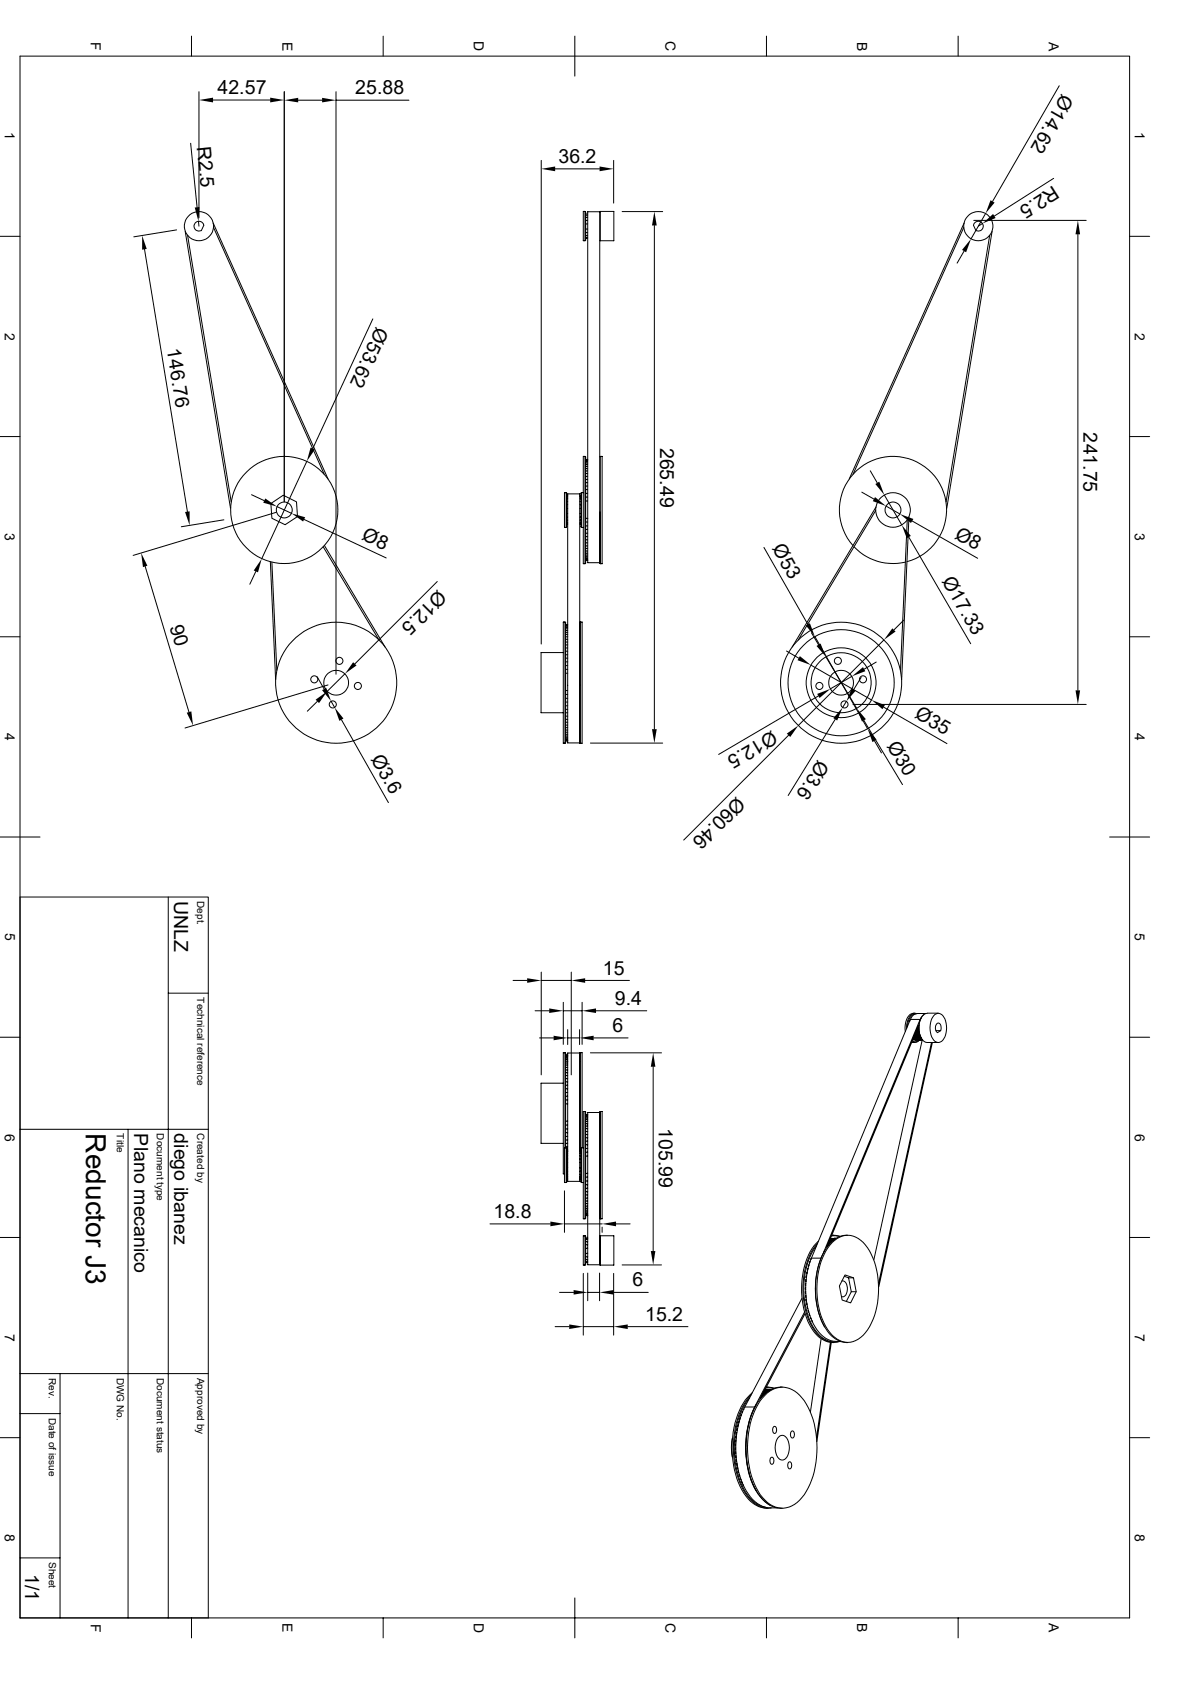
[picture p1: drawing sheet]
<svg xmlns="http://www.w3.org/2000/svg" width="297mm" height="420mm" viewBox="0 0 297 420" stroke-linecap="round" stroke-linejoin="round" font-family="sans-serif">
<g fill="none" stroke="#000" stroke-width=".25">
<path d="M5 14h276.9v390h-276.9zM47.8 9v5M95.6 9v5M143.5 9v10M191.3 9v5M239.1 9v5M47.6 35.8l1.6 16M49.7 22.9v31.5M53.2 25h14.2M71 22.9v102.4M74.4 25h6M83.9 22.9v145.5"/>
<path d="M83.9 25h18.2M264.4 21.4l-16.7 28.9M0 59h5M44.1 57.4l-10.7 1.7M46.2 57.8l11.3 69.1M46.8 58.8l10.9 66.5M48.7 55.7a1.22 1.22 0 0 1 1.3-.4 1.22 1.22 0 0 1 .8 .9l-.6 1.4a1.24 1.24 0 0 1-1.5-.3 1.24 1.24 0 0 1 0-1.6zM49.5 55.2l.2 1.3M53.2 55.7l28.7 63.9M53.3 56.8l27.6 61.6M135.1 40v120.8M138.6 42.2h11"/>
<path d="M146 52.8l.2 .2v7l-.2 .1M146 52.8v7.3M146 52.8h-.4v7.3h.4M146.2 53.4h.5zM146.2 59.5h.5M146.2 59.3h.5M146.2 58.8h.5M146.2 58.1h.5M146.2 57.2h.5M146.2 55.9h.5M146.2 55h.5M146.2 54.3h.5"/>
<path d="M146.2 53.7h.5M149.7 60l.1 .1M149.8 52.8v7.3M149.8 52.8h3.4v7.3h-3.4M149.8 52.8l-.1 .2M153.2 40v10.7M155.3 52.8h10.1M163.3 56.3v125.8M240.5 56.8l-27.6 61.6M240.6 55.7l-28.6 63.9M243 55h28.1M243.3 55.6a1.24 1.24 0 0 1 1.7-.1 1.24 1.24 0 0 1 .2 1.7 1.24 1.24 0 0 1-1.6 .4l-.6-1.4z"/>
<path d="M245.2 55.8l-1 .7M246 53.3l-3.6 6.3M247 58.8l-10.9 66.5M247.6 57.8l-11.3 69.1M263 44.5l-14.8 9.4M269 58.5v113.9M281.9 59h5M36.1 62.2l10.7 65.6M93 79.6l-14.9 32.4M240.6 62.7l-1.7 3M0 109h5M76.6 115.2l-11.3 24.3"/>
<path d="M146 114l.2 .1v26.5l-.2 .2M146 114v26.8M146 114h-.4v26.8h.4M146.2 119.7h.5M146.2 119h.5M146.2 118.2h.5M146.2 117.6h.5M146.2 117h.5M146.2 116.5h.5M146.2 116h.5M146.2 115.6h.5M146.2 115.3h.5"/>
<path d="M146.2 115h.5M146.2 114.9h.5M146.2 114.7h.5M149.8 114v26.8M149.8 114h.5v26.8h-.5M149.8 114l-.1 .1M217.2 117.6l1.7 3M281.9 109h5M55.9 129.8l-10.6 1.7M62.8 123.5l3.2 1.5M67.6 125.7l3.1-2 3.3 1.6 .3 3.7-3.1 2-3.3-1.6zM68.9 127.9l-35.7 10.8"/>
<path d="M69.1 126.5l3.7 1.7M75.9 129.7l20.5 9.6M80.7 136.6l13.9 23.2M81 136.2l15.1 25.3M141.3 123l.2 .1v8.4l-.2 .2M141.3 123v8.7M141.3 123h-.4v8.7h.4M141.5 124.1h.2M141.5 123.8h.2M141.5 124.5h.2M141.5 125.2h.2M141.5 126h.2"/>
<path d="M141.5 127h.2M141.5 128.2h.2M141.5 129.1h.2M141.5 129.9h.2M141.5 130.4h.2M141.5 130.8h.2M141.5 130.9h.2M141.7 123.3h3v62.2h-3zM144.7 124.1h.3M144.7 123.8h.3M144.7 124.5h.3M144.7 125.2h.3"/>
<path d="M144.7 126h.3M144.7 127h.3M144.7 128.2h.3M144.7 129.1h.3M144.7 129.9h.3M144.7 130.4h.3M144.7 130.8h.3M144.7 130.9h.3M145.1 123l-.1 .1 .1 8.6M145.1 123v8.7M145.1 131.7h.5M145.1 123h.5"/>
<path d="M146.2 140h.5M146.2 139.9h.5M146.2 139.8h.5M146.2 139.6h.5M146.2 139.4h.5M146.2 139h.5M146.2 138.6h.5M146.2 138.1h.5M146.2 137.6h.5M146.2 136.9h.5M146.2 136.3h.5M146.2 135.6h.5"/>
<path d="M146.2 134.8h.5M146.2 134h.5M146.2 133.1h.5M146.2 132.2h.5M146.2 131.3h.5M146.2 130.3h.5M146.2 129.4h.5M146.2 125.1h.5M146.2 124.1h.5M146.2 123.2h.5M146.2 122.3h.5M146.2 121.4h.5"/>
<path d="M146.2 120.5h.5M190.7 136.7l10.9 19.2M212.9 136.2a13.4 13.4 0 0 1 2.7-20.1 13.4 13.4 0 0 1 19.5 5.8 13.4 13.4 0 0 1-8.7 18.4M213.1 136.5a13.4 13.4 0 0 0 12.8 3.9M215.1 122.9l3 1.7M218.6 127.5l-19.3 32.3M218.7 126.6l-21 34.9M220.7 123.6l4.4 7.5M221.1 126.4l3.5 2M226.4 129.8l-1.7 37.6M226.8 134.1l15.5 26.6M226.9 129.1l-1.9 40.6"/>
<path d="M227.7 130.1l16.3 9.3M0 159h5M36.2 141.4l11 36.4M63.8 142.7l-1.4 3.2M67.5 140.3l1.3 29.4M67.9 140.4l1.2 27M109.1 145.2l-20.5 20.6M141 155.3l.2 .2v29.9l-.2 .2M141 155.3v30.3M141 155.3h-.4v30.3h.4M141.2 156h.5zM141.2 156h.5"/>
<path d="M141.2 156.2h.5M141.2 156.4h.5M141.2 156.7h.5M141.2 157h.5M141.2 157.4h.5M141.2 157.9h.5M141.2 158.4h.5M141.2 159h.5M141.2 159.6h.5M144.8 155.3v30.3M144.8 155.3h.5v30.3h-.5M144.8 155.3l-.1 .2"/>
<path d="M149.7 140.5h-3v-87.6h3v87.7l.1 .2M202.5 158l1.8 3M203.4 158.9l13.1 23M220.6 159.8l-21.3 21.3M225.6 154.8l-2.5 2.5M281.9 159h5M79.2 169l1.7 3M79.2 175.1l-2.5 2.5M81.9 171l-35.7 10.8M82.6 175.1l.9 1.6M85.2 179.7l11.7 20.7M86.1 168.2l-4.4 4.4"/>
<path d="M140.6 162.9h-5.6v15.1h5.6M141.2 178h.5M141.2 160.3h.5M141.2 161h.5M141.2 161.8h.5M141.2 162.6h.5M141.2 163.5h.5M141.2 164.3h.5M141.2 165.3h.5M141.2 166.2h.5M141.2 167.1h.5M141.2 168.1h.5"/>
<path d="M141.2 172.4h.5M141.2 173.4h.5M141.2 174.4h.5M141.2 175.3h.5M141.2 176.2h.5M141.2 177.1h.5M141.2 178.8h.5M141.2 179.6h.5M196.3 162.6l3 1.7M202.4 166.1l15.2 8.7M204.3 173.8l-24.9 14.6M206.1 164l7.7 12.9"/>
<path d="M208.4 179.6l-11.7 19M211.2 175.1l-.9 1.6M212.6 168.9l-5.3 3.1M212.9 175.9h58.2M214.9 169.2l-1.8 2.9M215.6 179.9l9.7 16M218.7 165.3l-3 1.8M220.6 176.6l15.7 9.1M141.2 185h.5M141.2 180.3h.5M141.2 181.1h.5M141.2 181.7h.5"/>
<path d="M141.2 182.3h.5M141.2 182.8h.5M141.2 183.3h.5M141.2 183.8h.5M141.2 184.1h.5M141.2 184.4h.5M141.2 184.7h.5M141.2 184.8h.5M144.7 185.4l.1 .2M147.4 185.5h18M196.8 183.6l-26.2 26.2M218.3 185l1.7 3"/>
<path d="M0 209h10M276.9 209h10M5 224h47v180M42 224v180M0 259h5M42 248h10M128.1 244.8h3.5M133.6 252.4h3.5M134.7 259.2h3.5M135.1 242.7v25.7M135.1 244.8h7.5M140.6 250.3v10.5"/>
<path d="M140.6 252.4h4.7M141.7 259.2h3M141.7 257.1v3.7M142.6 242.7v25.7M144.7 257.1v3.7M145.3 250.3v10.5M146 244.8h11.1M148.2 259.2h8.6M148.8 252.4h12.6M227 255l-.1 .1M227 254.9h.1M227.1 254.9l-.1 .2"/>
<path d="M227.1 254.8h.1M227.2 254.6l-24.7 59.6M227.2 254.6h2.5M227.9 259.5h.1M227.9 259.5h2.2M227.9 259.5h2.3M228 253a3.1 3.1 0 0 0-2.1 3.5l.1 1.1M228 259.6h.1M228 253h.3M228 259.1h1.9M228.1 259h1.7M228.2 258.7h1.5"/>
<path d="M228.3 258.6l1.4 .1M228.3 258.4h1.3M228.4 259.6v.1M228.4 258.3h1.1M228.4 259.6l1.9 .1M228.5 253.2a2.94 2.94 0 0 0-2 3.2M228.5 258.1h1M228.7 257.6h.7M228.7 257.5h.7M228.8 253.1a1.91 1.91 0 0 0-2.2 1.7l-.3 2.1M228.8 257.3h.5M228.9 257h.4"/>
<path d="M229 256.9h.3M229.1 256.7h.2M229.2 256.5h.1M229.2 256.2h.1M229.3 256.6h-.2M229.3 256.9h-.4M229.4 256l-23 55.4M229.4 257.9h-.8M229.4 259.7l-.8 .4-.8-.2M229.5 259.7l-.9 .6-.9-.2M229.7 254.6l-24.2 58.2M229.9 254.2a5.4 5.4 0 0 0 0 4.9"/>
<path d="M229.9 259.1l.1 .1h-2M230 254l-.1 .2M230.2 259.7l-12.1 54.9M230.2 259.6h-2.2M230.6 253.3l-.9 1.3M231 253.1h-2.1a1.95 1.95 0 0 0-1.7 1.5M231.4 253a3.2 3.2 0 0 0-2 3.7 3.2 3.2 0 0 0 2 3.6h2.8M231.4 253h2.8M233 253.6a1.44 1.44 0 0 1 2.6 .4 5.4 5.4 0 0 1-.6 6 1.66 1.66 0 0 1-2.5-1.1 5.7 5.7 0 0 1 .5-5.3zM233.6 257.3h1.2M233.9 255.5l.2-.1a1.3 1.3 0 0 1 .7 1.9l-.8 .6a1.6 1.6 0 0 1-.1-2.4zM281.9 259h5"/>
<path d="M140.6 270.5h-5.6v15h5.6M141 262.8l.2 .2v23.6M141 262.8v23.8M141 262.8h-.4v30.3h.3M141.2 273.7h.5M141.2 272.8h.5M141.2 271.9h.5M141.2 271h.5M141.2 270.1h.5M141.2 269.3h.5M141.2 268.6h.5M141.2 267.8h.5"/>
<path d="M141.2 267.2h.5M141.2 266.5h.5M141.2 265.9h.5M141.2 265.4h.5M141.2 265h.5M141.2 264.5h.5M141.2 264.2h.5M141.2 263.9h.5M141.2 263.7h.5M141.2 263.6h.5M141.2 263.5h.5M141.2 263.4h.5"/>
<path d="M141.2 274.7h.5M141.2 275.6h.5M141.2 280h.5M141.7 262.9h3v32.1h-3zM144.8 262.8v24.6M144.8 262.8h.5v23.8M144.8 262.8l-.1 .2M146 277.5l.2 .2v26.5l-.2 .1M146 277.5v26.8M146 277.5h-.4v26.8h.4M146.2 278.4h.5M146.2 278.6h.5"/>
<path d="M146.2 278.8h.5M146.2 279.2h.5M146.2 279.6h.5M146.2 278.3h.5M147.4 262.9h17.7M149.8 277.5l-.1 .2v38.1h-3v-38h3M149.8 277.5v26.8M149.8 277.5h.5v26.8h-.5M163 266.4v46M227.6 260.3h.7M232.5 260.3l-13.2 60.1M232.7 260.3l-13.4 61.1"/>
<path d="M5 282h47M32 282v122M140.9 297.3v10.4M141.2 285.5h.5M141.2 280.9h.5M141.2 281.9h.5M141.2 282.8h.5M141.2 283.8h.5M141.2 284.6h.5M141.2 286.3h.5M141.3 286.6l.2 .1v8.4l-.2 .2M141.3 286.6v8.7"/>
<path d="M141.3 286.6h-.4v8.7h.4M141.5 287.1h.2M141.5 290.3h.2M141.5 289.4h.2M141.5 288.6h.2M141.5 288h.2M141.5 287.6h.2M141.5 293.9h.2M141.5 287.4h.2M141.5 291.6h.2M141.5 292.5h.2M141.5 293.3h.2"/>
<path d="M141.5 294.3h.2M141.5 294.5h.2M144.7 290.3h.3M144.7 289.4h.3M144.7 288.6h.3M144.7 288h.3M144.7 287.6h.3M144.7 293.9h.3M144.7 287.4h.3M144.7 291.6h.3M144.7 292.5h.3M144.7 293.3h.3"/>
<path d="M144.7 294.3h.3M144.7 294.5h.3M145.1 286.6l-.1 .1 .1 8.6M145.1 286.6v8.7M145.1 295.3h.5M145.1 286.6h.5M146.2 280h.5M146.2 280.6h.5M146.2 281.2h.5M146.2 281.8h.5M146.2 282.5h.5M146.2 283.3h.5"/>
<path d="M146.2 284.1h.5M146.2 284.9h.5M146.2 285.8h.5M146.2 286.8h.5M146.2 287.7h.5M146.2 288.7h.5M146.2 299.9h.5M146.2 299.2h.5M146.2 298.4h.5M146.2 297.6h.5M146.2 296.7h.5M146.2 295.8h.5"/>
<path d="M146.2 294.9h.5M146.2 293.9h.5M146.2 293h.5M0 309h5M122.3 305.6h15.1M140.9 305.6h9.4M145.6 318v15.4M146 308.6l.2 .1v7l-.2 .2M146 308.6v7.3M146 308.6h-.4v7.3h.4M146.2 315.3h.5M146.2 315h.5"/>
<path d="M146.2 310.8h.5M146.2 310h.5M146.2 309.5h.5M146.2 309.2h.5M146.2 303.5h.5M146.2 303.4h.5M146.2 303.2h.5M146.2 302.9h.5M146.2 302.6h.5M146.2 302.2h.5M146.2 301.7h.5M146.2 301.2h.5"/>
<path d="M146.2 300.5h.5M146.2 314.5h.5M146.2 313.8h.5M146.2 313h.5M146.2 311.7h.5M146.7 317.9v6.9M149.6 317.9v6.9M149.7 304.2l.1 .1M149.7 315.7l.1 .2M149.8 308.6v7.3M149.8 308.6h3.4v7.3h-3.4M149.8 308.6l-.1 .1"/>
<path d="M150.3 306.4v1.3M153.2 318v15.4M153.8 305.6h3.5M155.3 315.8h9.8M201.1 319.9h.1M201.2 320h.1M201.1 319.6v.3M201.1 319.6v.1M201.2 319.5h.1M201.3 318.9h.1M201.2 319h.1M201.2 318.6v.3"/>
<path d="M201.2 319.6h-.1M201.2 318.6h.1M201.3 318.6h.1M201.3 318.6l-.1 .1M201.3 318.1h.1M201.3 318h.1M201.4 317.7v.2M201.4 318.1h.1M201.4 317.7h.1M201.4 317.7v.1M201.5 317v.2M201.5 317h.1"/>
<path d="M201.6 316.8l-.1 .2M201.6 316.8h.1M201.6 316.7h.1M201.8 316.2h.1M201.8 316.1v.1M201.8 316.1h.1M201.8 315.9v.2M201.8 315.9h.1M201.9 315.8h.1M202.1 315.4h.1M202.1 315.3h.1M202.1 315h.1"/>
<path d="M202.1 315v.3M202.4 314.4v.1M202.5 314.2h.1M202.5 314.2l-.1 .3M202.5 314.2h2.4M202.5 314.2a20.4 20.4 0 0 0 1.4 17.9 5.9 5.9 0 0 0 4.8 2.8M203.8 311.1a19.6 19.6 0 0 0-2.4 16.6 10.7 10.7 0 0 0 4.7 6.8 4.5 4.5 0 0 0 3.1 .5M204 310.5a18 18 0 0 0-3.6 12.9 15 15 0 0 0 4.6 10.7 4.8 4.8 0 0 0 4.6 .8M204.3 309.9a15.5 15.5 0 0 0-4.2 10.6 17.5 17.5 0 0 0 3.9 13l1.2 .9a4.4 4.4 0 0 0 2.6 .8M205.8 312.3a21 21 0 0 0-.1 18.9M206.4 311.3h.1M206.5 311.2h.1"/>
<path d="M206.5 311.1h.1M206.5 311h.2M206.6 310.8h.2M206.7 310.7h.2M206.7 310.6h.3M206.7 310.9h-.1M206.8 310.5h.3M206.8 310.4h.4M206.8 310.3h.5M206.9 310.2h.5M206.9 310h.7M207 309.9h.7"/>
<path d="M207 309.8h.8M207.1 309.7h.9M207.1 309.6h1M207.2 309.5h1.1M207.2 309.4h1.2M207.2 309.4h.1M207.3 309.4h.1M207.5 310.1h-.6M207.5 308.6l2 .1M207.6 309.3h.1M207.6 308.5l2.1 .2M207.6 308.4h.5"/>
<path d="M207.6 309.3h.2M207.7 309.3h-.1M207.7 309.2h.9M207.7 310.2a5.1 5.1 0 0 1 8.3 .7 20 20 0 0 1 2.3 17.6 9.6 9.6 0 0 1-5.4 6.5 5.7 5.7 0 0 1-6.3-2.9 20.4 20.4 0 0 1 0-20.5zM207.8 309.3h.1M207.9 309.8h-.8M208.2 309.5h-1M208.2 309.2h.1M208.2 309.2h.4M208.4 309.3h-1.1M210.1 319.9a1.39 1.39 0 0 1 1.4 1.6 1.89 1.89 0 0 1-1.3 2.3l-.2-.1M210.7 318.7l1.1 .4"/>
<path d="M210.9 318.3l2.1 .8 .7 3.4-1.4 2.8-2.1-.7-.7-3.5zM211.6 308.4a6.2 6.2 0 0 0-5.6 3.6 20.6 20.6 0 0 0 0 19.6 6.6 6.6 0 0 0 5.2 3.6M213 319.1h-1.2l.7 3.4-1.3 2.5M281.9 309h5M138.6 331.3h3.5M139.7 322.7h3.5M145.6 331.3h7.6M146.7 322.7h2.9M153.2 322.7h8.6M156.7 331.3h15M200.2 324.2l-14.3 27.1M200.8 327.7l-12.5 23.6"/>
<path d="M200.9 328l-11.2 21.3M201 322.6v.2M201 321.9h.1M201 321.6v.2M201 320.6v.2M201 322.6h.1M201 321.6h.1M201 320.6h.1M201.1 323.5h.1M201 322.9h.1M201 322.5v.1M201 321.9l.1 .1"/>
<path d="M201 321.5h.1M201 321h.1M201 320.5h.1M201.1 323.8h.1M201.1 323.6v.2M201.1 322.8l-.1 .1M201 322.5h.1M201.1 320.8v.1M201.2 323.9h.1M201.1 323.4l-.1 .1M201.2 324.5l.1 .3M201.2 324.4v.1"/>
<path d="M201.2 324.4h.1M201.2 324.5h.1M201.3 325.5l.1 .3M201.3 325.5h.1M201.3 325.3v.1M201.3 325.4h.1M201.5 326.4v.2M201.5 326.4h.1M201.5 326.3h.1M201.5 326.6l.1 .1M201.5 326.6h.1M201.6 326.7h.1"/>
<path d="M201.7 327.3l.1 .2M201.7 327.3h.1M201.7 327.2h.1M201.7 327.4h.1M201.8 327.5v.1M201.8 327.6h.1M202 328.1v.1M202 328.1h.1M202 328.2l.1 .2M202.1 328.4h.1M202.1 328.5h.1M202.3 329l.1 .1"/>
<path d="M202.3 329l.1 .2M202.4 329.3h.1M202.6 329.8h.1M202.6 329.8l.2 .2M202.7 330h.1M204.9 334.3l-2.6 18.3M205.7 331.3h.1M207.3 335.2l-3.5 23.7M207.5 335.2l-3.6 24.8M207.8 335.2h.3M208.7 335h1M211.2 335.2h.4"/>
<path d="M212.5 322.5h1.2M0 359h5M5 353h10M5 343h47M15 343v61M182.8 359.2l-.3 2.3 .3 2.3M183.6 358.9h.1M183.6 359l.1 .1M183.6 359.6h.1M183.7 359.7h-.1v.2M183.7 358.6h.1M183.8 358.6h.1"/>
<path d="M183.8 358.1h.1M183.8 358.7l-.2 .3M183.8 357.7h.1M183.8 357.7v.1M183.8 357.8l.1 .2M183.9 357l.1 .1M183.9 357.1v.1M183.9 357h.1M183.9 356.8h.1M184 356.8l-.1 .2M184 356.7h.1M184.1 356.2h.1"/>
<path d="M184.1 356.1h.1M184.1 355.9h.1M184.2 355.9l-.1 .3M184.2 355.8h.1M184.3 355.2h.1M184.4 355.3h.1M184.4 355h.1M184.4 355v.3M184.4 354.9h.1M184.6 354.3v.1M184.6 354.3h.1M184.6 354.4h.1"/>
<path d="M184.7 354.1h.1M184.7 354.1l-.1 .2M184.7 354h.1M185 353.3h.1M185 353.4l-.1 .1M185 353.3l-.1 .2M185 353.2h.1M185.3 352.6l-.1 .1M185.3 352.5h.1M185.3 352.5v.2M185.7 351.8l-.1 .1M185.9 351.3a23.8 23.8 0 0 0 .4 21 7.5 7.5 0 0 0 7.8 4.2"/>
<path d="M185.9 351.3h2.4M187.1 349a20.7 20.7 0 0 0-3.7 14.9 16.2 16.2 0 0 0 4.9 11.2 5.9 5.9 0 0 0 2.8 1.2M187.5 348.3a20.1 20.1 0 0 0-4.4 15.3 17.3 17.3 0 0 0 4.7 11.4l1.3 .9a5.2 5.2 0 0 0 3.4 .6M187.8 347.7a16.5 16.5 0 0 0-4.9 11 21.1 21.1 0 0 0 3.9 15.6 6.2 6.2 0 0 0 4.9 2.3M188.3 351.3a23.8 23.8 0 0 0 .4 21l1.6 2.1 1.9 1.4M188.7 350.9a23.5 23.5 0 0 0 0 21.2M188.7 350.7l-.1 .2M189.8 349.1h.1M189.8 349.2h.1M189.9 349h.1M189.9 348.9h.1M190 348.8h.1"/>
<path d="M190.1 348.5h.2M190.2 348.4h.3M190.2 348.3h.3M190.2 348.7h-.2M190.3 348.1h.4M190.4 348h.5M190.4 347.9h.6M190.5 347.8h.6M190.5 347.7h.8M190.6 347.6h.8M190.7 347.4h.9M190.7 348.2h-.5"/>
<path d="M190.7 347.3h1M190.8 347.2h1.1M191 347.1h.1M191.1 347l-.1 .1M191.1 347.9h-.6M191.1 346.6l2 .1M191.2 347h.1M191.2 347l-.1 .1M191.2 346.4l2.1 .2M191.3 346.4h.1M191.4 346.3h.3M191.5 347.6h-.9"/>
<path d="M191.5 347.8a5.7 5.7 0 0 1 8.7 1.2 21.2 21.2 0 0 1 3.5 16.1 15.3 15.3 0 0 1-5.4 10.5 5.8 5.8 0 0 1-8-1.7 21.2 21.2 0 0 1-3.5-16 16.5 16.5 0 0 1 4.7-10.1zM191.7 347h-.1M191.8 347h.1M191.8 347.3h-1M192.2 347.1h-1.4M192.4 347h-1.3M193.2 356.2a.89 .89 0 0 1 .7 .6 .89 .89 0 0 1-.3 1l-.1 .1a.89 .89 0 0 1-.7-.6 .89 .89 0 0 1 .2-1zM194.4 358.8a1.32 1.32 0 0 1 2.2 .7 4.4 4.4 0 0 1-.8 4.9 1.52 1.52 0 0 1-2.1-1.4 4.6 4.6 0 0 1 .7-4.2zM194.9 346.4a7.5 7.5 0 0 0-6.2 4.4 23.7 23.7 0 0 0 0 21.4 7.4 7.4 0 0 0 6.5 4.4M194.9 346.3h.3M197.6 357.3a.89 .89 0 0 1 .8 .7 .89 .89 0 0 1-.3 .9l-.1 .1a.89 .89 0 0 1-.8-.6 .89 .89 0 0 1 .3-.9zM281.9 359h5"/>
<path d="M183.5 360.7h.1M183.5 360.7v.2M183.5 360.9l.1 .1M183.5 361.7v.2M183.5 361.9h.1M183.5 362h.1M183.5 360.9h.1M183.6 360.6h.1M183.6 361v.1M183.6 361.6v.1M183.6 362.7v.2M183.6 362.9h.1"/>
<path d="M183.6 361h.1M183.6 361.6h.1M183.6 362h.1M183.6 361.5v.1M183.6 362.5h.1M183.6 363h.1M183.6 363.6v.3h.1M183.6 363.6h.1M183.6 360v.1M183.6 362.6h-.1l.1 .1M183.6 363.9h.1M183.7 363.5h-.1"/>
<path d="M183.7 363.6h-.1M183.7 364h.1M183.7 364.6h.1M183.7 364.5h.1M183.7 364.6v.3M183.8 364.5l-.1 .1M183.8 364.8l.1 .1M183.9 365.6v.2M183.9 365.5h.1M183.9 365.4h.1M183.9 365.8h.1M184 366.4h.1"/>
<path d="M184.1 366.4l-.1 .1M184.1 366.7h.1M184.1 366.4h.1M184.1 366.5v.2M184.1 366.8h.1M184.2 367.3h.1M184.2 367.4h.1M184.2 367.4l.1 .3M184.3 367.6v.1M184.3 367.3h.1M184.3 367.7h.1M184.5 368.2h.1"/>
<path d="M184.5 368.3h.1M184.5 368.3l.1 .2M184.6 368.5v.1M184.6 368.5h.1M184.6 368.6h.1M184.8 369.1h.1M184.8 369.2l.1 .2M184.8 369.2h.1M184.8 369.1v.1M184.9 369.4h.1M185 369.4h-.1M185.1 369.9l.1 .3"/>
<path d="M185.2 370.2h.1M185.3 370.2h-.1M185.4 370.7l.1 .3M185.5 370.8h.1M185.5 371h.1M188.6 372.1l.1 .1M192.5 363.9a.89 .89 0 0 1 .7 .6 .89 .89 0 0 1-.2 1l-.2 .1a.89 .89 0 0 1-.7-.6 .89 .89 0 0 1 .3-1zM196.9 365a.89 .89 0 0 1 .8 .7 .89 .89 0 0 1-.3 .9l-.1 .1a.89 .89 0 0 1-.8-.6 .89 .89 0 0 1 .3-.9zM5 389h10M143.5 399v10M47.8 404v5M95.6 404v5"/>
<path d="M191.3 404v5M239.1 404v5"/>
<circle cx="49.7" cy="56.5" r="3.6"/>
<circle cx="244.2" cy="56.5" r="3.6"/>
<circle cx="70.9" cy="127.3" r="1.98"/>
<circle cx="71" cy="127.3" r="13.4"/>
<circle cx="222.9" cy="127.3" r="4.3"/>
<circle cx="222.9" cy="127.3" r="1.98"/>
<circle cx="78.4" cy="169.6" r=".88"/>
<circle cx="83.1" cy="175.9" r=".88"/>
<circle cx="83.9" cy="170.5" r="15.1"/>
<circle cx="83.9" cy="170.5" r="3.1"/>
<circle cx="84.7" cy="165" r=".88"/>
<circle cx="89.3" cy="171.3" r=".88"/>
<circle cx="204.5" cy="171.3" r=".88"/>
<circle cx="209.1" cy="165" r=".88"/>
<circle cx="209.9" cy="170.5" r="7.5"/>
<circle cx="209.9" cy="170.5" r="13.2"/>
<circle cx="209.9" cy="170.5" r="3.1"/>
<circle cx="209.9" cy="170.5" r="15.1"/>
<circle cx="210" cy="170.5" r="8.7"/>
<circle cx="210.8" cy="175.9" r=".88"/>
<circle cx="215.4" cy="169.6" r=".88"/>
</g>
<g fill="#000">
<path d="M49.7 25l3.5-.6v1.2zM67.4 24.4l3.6 .6-3.6 .6zM71 25l3.4-.6v1.2zM80.4 24.4l3.5 .6-3.5 .6zM48.6 51.8l1.2-.1-.3 3.5zM135.1 42.2l3.5-.6v1.2zM149.6 41.6l3.6 .6-3.6 .6zM163.3 52.8l.6 3.5h-1.2zM247.2 50l1 .6-2.2 2.7zM245.2 55.8l2.7-2.4 .6 1zM269 55l.6 3.5h-1.2zM35.5 58.8l1.1 3.3-1.1 .3z"/>
<path d="M242.4 59.6l-1.3 3.4-1-.6zM77.5 111.8l1.1 .5-2 2.9zM46.2 127.8l1.1-.1v3.5zM66.2 124.5l2.9 2-3.4-1zM72.8 128.2l3.4 1-.6 1zM218.4 124.1l2.7 2.3-3.3-1.3zM218.5 120.9l1-.6 1.2 3.3zM225.1 131.1l2.2 2.7-1 .6zM224.6 128.4l3.4 1.2-.6 1zM35.2 138l1.6 3.3-1.1 .3zM65.3 139.5l-.9 3.4-1.1-.4zM201.1 156.2l1-.6 1.3 3.3z"/>
<path d="M222.7 156.9l.8 .8-2.9 2.1zM46.6 178l1.2-.4 .4 3.5zM78.8 174.7l2.9-2.1-2.1 3zM80.4 172.3l1-.6 1.2 3.4zM83.5 176.7l2.2 2.7-1 .6zM88.1 165.4l.9 .8-2.9 2zM199.6 163.8l2.8 2.3-3.3-1.3zM204 173.3l3.3-1.3-2.7 2.3zM203.8 161.3l1-.6 1.3 3.3zM210.3 176.7l-1.3 3.2-1-.6zM212.6 171.8l1 .7-2.4 2.6zM212.6 168.9l2.8-2.3 .6 1z"/>
<path d="M213.8 176.9l2.3 2.7-1 .6zM217.6 174.8l3.3 1.3-.6 1zM268.4 172.4h1.2l-.6 3.5zM162.7 182.1h1.2l-.6 3.4zM196.4 183.2l2.9-2.1-2.1 2.9zM216.5 181.9l2.3 2.8-1 .6zM131.6 244.3l3.5 .5-3.5 .6zM137.1 251.8l3.5 .6-3.5 .5zM138.2 258.6l3.5 .6-3.5 .6zM142.6 244.8l3.4-.5v1.1zM144.7 259.2l3.5-.6v1.2zM145.3 252.4l3.5-.6v1.1z"/>
<path d="M163 262.9l.6 3.5h-1.2zM137.4 305l3.5 .6-3.5 .6zM150.3 305.6l3.5-.6v1.2zM162.4 312.4h1.2l-.6 3.4zM142.1 330.7l3.5 .6-3.5 .6zM143.2 322.1l3.5 .6-3.5 .6zM149.6 322.7l3.6-.6v1.2zM153.2 331.3l3.5-.6v1.2z"/>
</g>
<text font-size="7" x="21.5" y="283" transform="rotate(90 21.5 283)">Reductor J3</text>
<g font-size="4.9">
<text x="54.3" y="23.5">42.57</text>
<text x="88.6" y="23.5">25.88</text>
<text x="265.1" y="23.2" transform="rotate(120 265.1 23.2)">Ø14.62</text>
<text x="49.2" y="36.7" transform="rotate(84 49.2 36.7)">R2.5</text>
<text x="139.4" y="40.7">36.2</text>
<text x="262.9" y="46.3" transform="rotate(147 262.9 46.3)">R2.5</text>
<text x="93.9" y="81.4" transform="rotate(115 93.9 81.4)">Ø53.62</text>
<text x="41.6" y="87.2" transform="rotate(81 41.6 87.2)">146.76</text>
<text x="270.5" y="108" transform="rotate(90 270.5 108)">241.75</text>
<text x="164.8" y="111.8" transform="rotate(90 164.8 111.8)">265.49</text>
<text x="90.1" y="134.7" transform="rotate(25 90.1 134.7)">Ø8</text>
<text x="192.6" y="136.9" transform="rotate(60 192.6 136.9)">Ø53</text>
<text x="238.1" y="134.2" transform="rotate(30 238.1 134.2)">Ø8</text>
<text x="109.4" y="147.1" transform="rotate(135 109.4 147.1)">Ø12.5</text>
<text x="235" y="145.1" transform="rotate(60 235 145.1)">Ø17.33</text>
<text x="42.3" y="156.6" transform="rotate(73 42.3 156.6)">90</text>
<text x="228" y="179.1" transform="rotate(30 228 179.1)">Ø35</text>
<text x="192.7" y="182.4" transform="rotate(150 192.7 182.4)">Ø12.5</text>
<text x="92.5" y="189.4" transform="rotate(61 92.5 189.4)">Ø3.6</text>
<text x="204.2" y="189.4" transform="rotate(122 204.2 189.4)">Ø3.6</text>
<text x="221.2" y="186.2" transform="rotate(59 221.2 186.2)">Ø30</text>
<text x="183.9" y="198.7" transform="rotate(135 183.9 198.7)">Ø60.46</text>
<text x="43.5" y="225" transform="rotate(90 43.5 225)">UNLZ</text>
<text x="150.5" y="243.4">15</text>
<text x="153.5" y="250.9">9.4</text>
<text x="152.9" y="257.7">6</text>
<text x="164.5" y="281.7" transform="rotate(90 164.5 281.7)">105.99</text>
<text x="33.5" y="283" transform="rotate(90 33.5 283)">Plano mecanico</text>
<text x="43.5" y="283" transform="rotate(90 43.5 283)">diego ibanez</text>
<text x="123.2" y="304.2">18.8</text>
<text x="157.9" y="321.2">6</text>
<text x="161" y="329.8">15.2</text>
<text x="6.3" y="393.1" transform="rotate(90 6.3 393.1)">1/1</text>
</g>
<g font-size="3.5">
<text x="22.6" y="10.5" transform="rotate(90 22.6 10.5)">F</text>
<text x="70.5" y="10.4" transform="rotate(90 70.5 10.4)">E</text>
<text x="118.3" y="10.2" transform="rotate(90 118.3 10.2)">D</text>
<text x="166.1" y="10.2" transform="rotate(90 166.1 10.2)">C</text>
<text x="214" y="10.4" transform="rotate(90 214 10.4)">B</text>
<text x="261.8" y="10.4" transform="rotate(90 261.8 10.4)">A</text>
<text x="1.2" y="33.1" transform="rotate(90 1.2 33.1)">1</text>
<text x="283.2" y="33.1" transform="rotate(90 283.2 33.1)">1</text>
<text x="1.2" y="83" transform="rotate(90 1.2 83)">2</text>
<text x="283.2" y="83.1" transform="rotate(90 283.2 83.1)">2</text>
<text x="1.2" y="133" transform="rotate(90 1.2 133)">3</text>
<text x="283.2" y="133" transform="rotate(90 283.2 133)">3</text>
<text x="1.2" y="183.1" transform="rotate(90 1.2 183.1)">4</text>
<text x="283.2" y="183.1" transform="rotate(90 283.2 183.1)">4</text>
<text x="1.3" y="233" transform="rotate(90 1.3 233)">5</text>
<text x="283.3" y="233" transform="rotate(90 283.3 233)">5</text>
<text x="1.2" y="283" transform="rotate(90 1.2 283)">6</text>
<text x="283.2" y="283" transform="rotate(90 283.2 283)">6</text>
<text x="1.2" y="333" transform="rotate(90 1.2 333)">7</text>
<text x="283.2" y="333" transform="rotate(90 283.2 333)">7</text>
<text x="1.2" y="383" transform="rotate(90 1.2 383)">8</text>
<text x="283.2" y="383" transform="rotate(90 283.2 383)">8</text>
<text x="22.6" y="405.4" transform="rotate(90 22.6 405.4)">F</text>
<text x="70.5" y="405.3" transform="rotate(90 70.5 405.3)">E</text>
<text x="118.3" y="405.2" transform="rotate(90 118.3 405.2)">D</text>
<text x="166.1" y="405.2" transform="rotate(90 166.1 405.2)">C</text>
<text x="214" y="405.3" transform="rotate(90 214 405.3)">B</text>
<text x="261.8" y="405.3" transform="rotate(90 261.8 405.3)">A</text>
</g>
<g font-size="2.5">
<text x="49.2" y="225" transform="rotate(90 49.2 225)">Dept.</text>
<text x="49.2" y="249" transform="rotate(90 49.2 249)">Technical reference</text>
<text x="29.2" y="283" transform="rotate(90 29.2 283)">Title</text>
<text x="39.2" y="283" transform="rotate(90 39.2 283)">Document type</text>
<text x="49.2" y="283" transform="rotate(90 49.2 283)">Created by</text>
<text x="12.2" y="344" transform="rotate(90 12.2 344)">Rev.</text>
<text x="29.2" y="344" transform="rotate(90 29.2 344)">DWG No.</text>
<text x="39.2" y="344" transform="rotate(90 39.2 344)">Document status</text>
<text x="49.2" y="344" transform="rotate(90 49.2 344)">Approved by</text>
<text x="12.2" y="354" transform="rotate(90 12.2 354)">Date of issue</text>
<text x="12.2" y="390" transform="rotate(90 12.2 390)">Sheet</text>
</g>
</svg>
